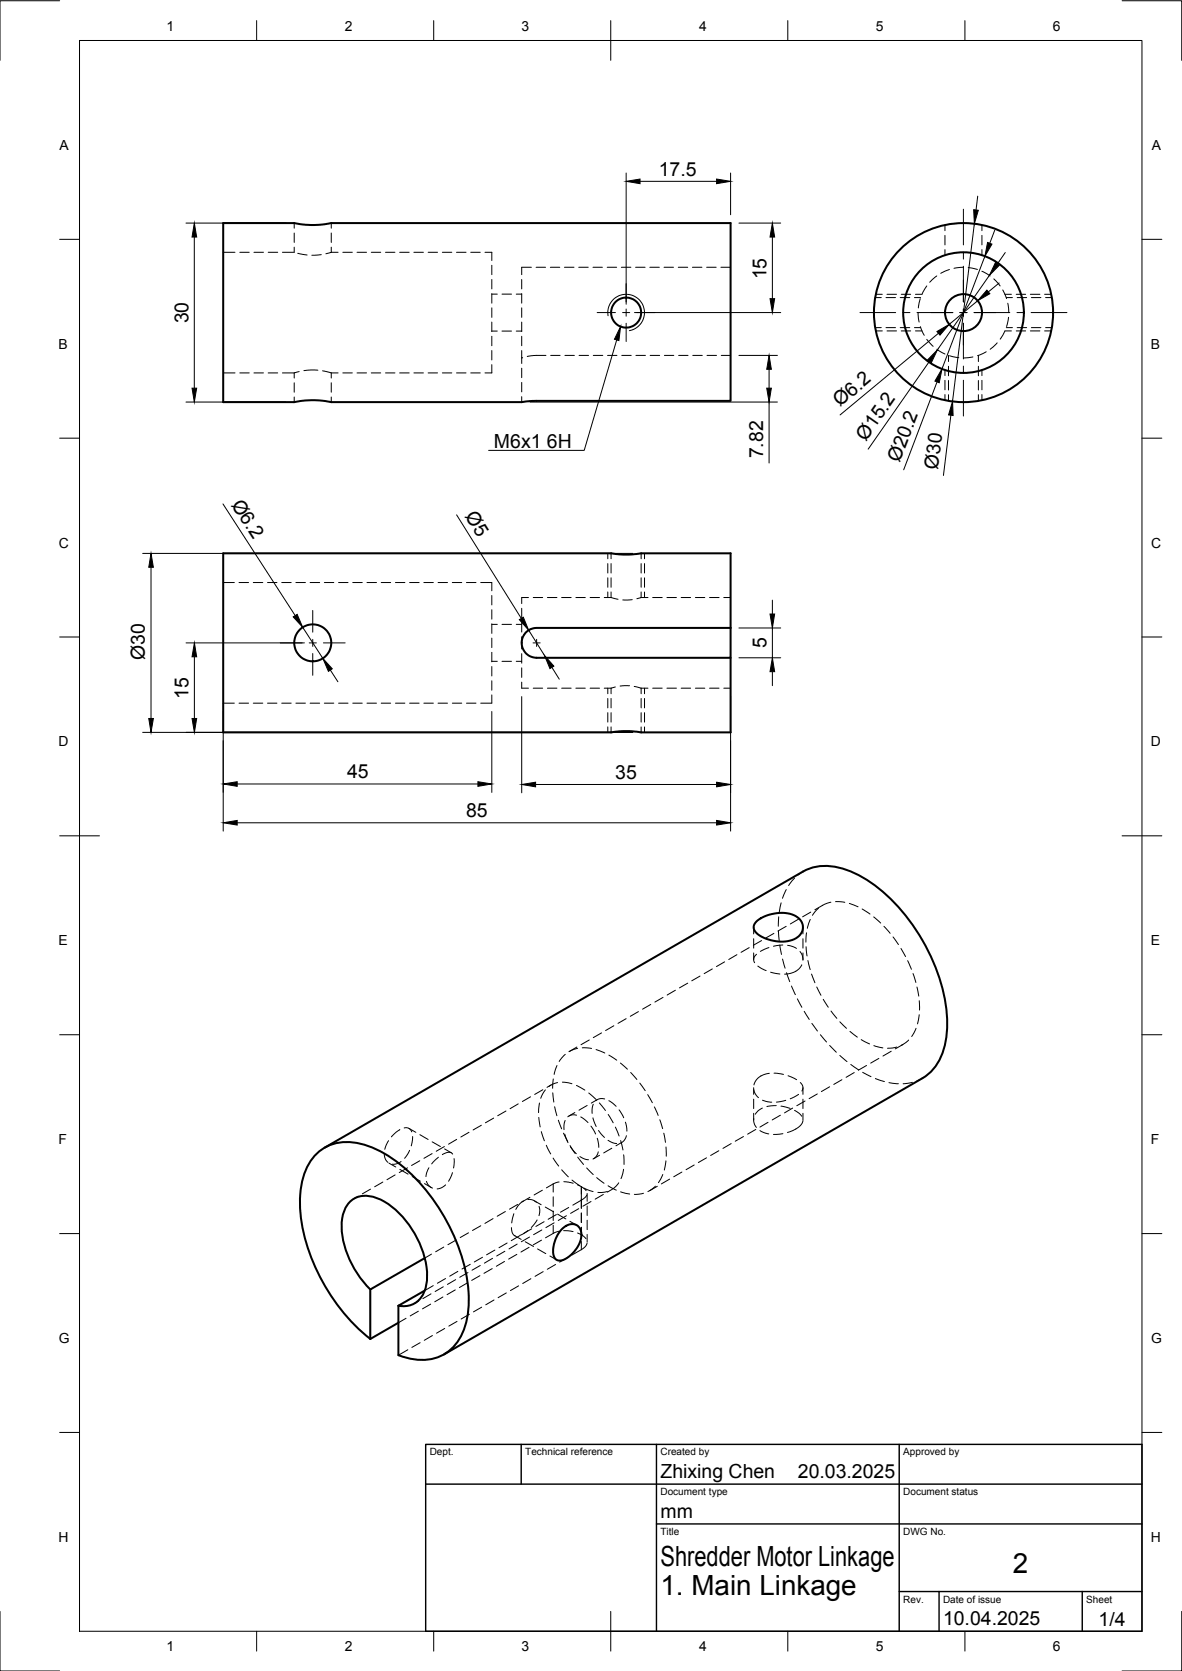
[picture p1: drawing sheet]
<svg xmlns="http://www.w3.org/2000/svg" width="297mm" height="420mm" viewBox="0 0 297 420" stroke-linecap="round" stroke-linejoin="round" font-family="sans-serif">
<!-- layer: Visible -->
<g fill="none" stroke="#000" stroke-width=".51">
<path d="M56.1 56.1h18a22.3 22.3 0 0 0 9.1 0h100.4v44.7h-49.1l-3.4 .3h-48.1a22.3 22.3 0 0 0-9.1 0h-17.8zM132.2 159a3.9 3.9 0 0 1 2.7-1.1h48.7v7.5h-48.7a3.8 3.8 0 0 1-3.5-2.3 3.8 3.8 0 0 1 .8-4.1zM183.6 157.9v-18.8h-22.5l-3 .3-4.5-.3h-97.5v45.1h97.5l3-.4 4.5 .4h22.5v-18.8M190.1 231.7a9.8 9.8 0 0 1 9.9-1.3 3.1 3.1 0 0 1 1.8 3 3.1 3.1 0 0 1-2.3 2.8 9.7 9.7 0 0 1-9.6-1.9 1.82 1.82 0 0 1 .2-2.6zM231.8 271.1l-120.2 69.5M231.8 271.1a13.3 13.3 0 0 0 6-10.1 40.1 40.1 0 0 0-6-24.5 40.1 40.1 0 0 0-18.2-17.5 13.3 13.3 0 0 0-11.8 .1l-120.2 69.5M106.7 316.3l-13.7 7.9v12.5M141.2 309a2.72 2.72 0 0 1 4.6 0 6.1 6.1 0 0 1-2.1 6.4 3.4 3.4 0 0 1-4 1.3 5.4 5.4 0 0 1 .2-5.7zM93.1 324.2a23.8 23.8 0 0 1-7.2-16.6 6.5 6.5 0 0 1 5.1-6.9 11.8 11.8 0 0 1 8.8 3.9 23.9 23.9 0 0 1 7.5 16.8 6.6 6.6 0 0 1-5 7l-2.2-.1M100.1 328.3v12.4a12.5 12.5 0 0 0 13.3-1.5 16.3 16.3 0 0 0 4.4-12.4 46.7 46.7 0 0 0-11.9-29 30.4 30.4 0 0 0-16.3-10.4 11 11 0 0 0-13 7.5 30.2 30.2 0 0 0 .8 19 49.2 49.2 0 0 0 15.7 22.8M100.1 332.6l-7.1 4.1M106.7 324.5l-6.6 3.8"/>
<circle cx="157.4" cy="78.6" r="3.8"/>
<circle cx="242.1" cy="78.6" r="22.5"/>
<circle cx="242.1" cy="78.6" r="15.2"/>
<circle cx="242.1" cy="78.6" r="4.6"/>
<circle cx="78.6" cy="161.6" r="4.6"/>
</g>
<!-- layer: Hidden -->
<g fill="none" stroke="#000" stroke-width=".25">
<path d="M73.9 56.1v1.3M73.9 58.6v2.4M83.2 56.1v1.3M83.2 58.6v2.4M237.5 56.6v1.4M237.5 59.2v2.4M246.8 56.6v1.4M246.8 59.2v2.4M56.1 63.4h3M60.3 63.4h2.3M63.8 63.4h2.4M67.4 63.4h2.4"/>
<path d="M73.9 62.1v1.3h-2.9M74.8 63.7l2.4 .4M80.7 64l-2.3 .2M83.2 63.4l-1.3 .4M83.2 62.1v1.3M83.2 63.4h1.8M86.1 63.4h2.4M89.7 63.4h2.4M93.3 63.4h2.4M96.9 63.4h2.4M100.4 63.4h2.4M104 63.4h2.4"/>
<path d="M107.6 63.4h2.4M111.2 63.4h2.3M114.7 63.4h2.4M118.3 63.4h2.4M121.9 63.4h1.7v2.1M123.6 77.4v2.4M123.6 73.8v2.4M123.6 70.3v2.3M123.6 66.7v2.4M123.6 74h1.4M126.2 74h2.3M129.7 74h1.4"/>
<path d="M131.1 77.4v2.4M131.1 73.8v2.4M131.1 70.3v2.3M133.5 67.2h-2.4v1.9M134.7 67.2h2.4M138.3 67.2h2.4M141.9 67.2h2.4M145.4 67.2h2.4M149 67.2h2.4M152.6 67.2h2.4M156.1 67.2h2.4M159.7 67.2h2.4"/>
<path d="M163.3 67.2h2.4M166.9 67.2h2.3M170.5 67.2h2.3M174 67.2h2.4M177.6 67.2h2.4M181.2 67.2h2.4M219.9 74.8h1.6M222.7 74.8h2.3M226.2 74.8h2.4M229.8 74.8h1.6M230.7 78.6l.3 2.4M231.3 75.1l-.5 2.3"/>
<path d="M232.9 71.9l-1.2 2.1M235.4 69.4l-1.8 1.6M237.5 62.8v1.4M238.6 67.8l-2.2 .9M242.1 67.2l-2.4 .3M243.3 67.3l2.3 .5M246.7 68.2l2.1 1.2M246.8 62.8v1.4M249.7 70.1l1.6 1.8M252 72.9l.9 2.2M252.9 74.8h1.5M253.3 76.2l.2 2.4"/>
<path d="M253.4 79.8l-.4 2.3M255.6 74.8h2.4M259.2 74.8h2.4M262.8 74.8h1.5M56.1 93.8h3M60.3 93.8h2.3M63.8 93.8h2.4M67.4 93.8h2.4M71 93.8h2.9M73.9 93.8v1.3M73.9 96.2v2.4M73.9 99.8v1.3"/>
<path d="M75.2 93.4l-1.3 .4M79.9 93.1l-3.5 .1M81.1 93.2l2.1 .6M83.2 93.8v1.3M83.2 96.2v2.4M83.2 99.8v1.3M83.2 93.8h1.8M86.1 93.8h2.4M89.7 93.8h2.4M93.3 93.8h2.4M96.9 93.8h2.4M100.4 93.8h2.4"/>
<path d="M104 93.8h2.4M107.6 93.8h2.4M111.2 93.8h2.3M114.7 93.8h2.4M118.3 93.8h2.4M123.6 91.7v2.1h-1.7M123.6 88.1v2.4M123.6 84.6v2.3M123.6 81v2.4M123.6 83.2h1.4M126.2 83.2h2.3M129.7 83.2h1.4"/>
<path d="M131.1 88.1v1.9M131.1 84.6v2.3M131.1 81v2.4M131.1 90v1.4M131.1 92.6v2.4M131.1 96.2v2.3M131.1 99.7v1.4M131.3 89.9l-.2 .1M137.2 89.4h-3.1l-1.6 .2M138.4 89.4h2.4M142 89.4h2.3M145.5 89.4h2.4"/>
<path d="M149.1 89.4h2.4M152.7 89.4h2.3M156.3 89.4h2.3M159.8 89.4h2.4M163.4 89.4h2.4M167 89.4h2.3M170.5 89.4h2.4M174.1 89.4h2.4M177.7 89.4h2.4M181.3 89.4h2.3M219.9 82.4h1.6M222.7 82.4h2.3"/>
<path d="M226.2 82.4h2.4M229.8 82.4h1.6M231.3 82.1l1 2.2M232.9 85.3l1.6 1.8M235.4 87.8l2.1 1.2M237.5 93v1.4M237.5 95.6v2.4M237.5 99.2v1.4M238.4 89.4v1.5M238.4 92.1v2.4M238.4 95.7v2.4M238.4 99.3v1.5"/>
<path d="M238.6 89.5l2.3 .4M244.5 89.7l-2.4 .3M245.9 89.4v1.5M245.9 92.1v2.4M245.9 95.7v2.4M245.9 99.3v1.5M246.8 93v1.4M246.8 95.6v2.4M246.8 99.2v1.4M247.8 88.5l-2.1 .9M250.6 86.2l-1.8 1.6M252.5 83.2l-1.1 2.1"/>
<path d="M252.9 82.4h1.5M255.6 82.4h2.4M259.2 82.4h2.4M262.8 82.4h1.5M153.6 139.1v1.4M161.1 139.1v1.4M56.1 146.5h2.8M60.1 146.5h2.4M63.6 146.5h2.4M67.2 146.5h2.4M70.8 146.5h2.4M74.4 146.5h2.4"/>
<path d="M77.9 146.5h2.4M81.5 146.5h2.4M85.1 146.5h2.4M88.6 146.5h2.4M92.2 146.5h2.4M95.8 146.5h2.4M99.4 146.5h2.3M102.9 146.5h2.4M106.5 146.5h2.4M110.1 146.5h2.4M113.7 146.5h2.3M117.2 146.5h2.4"/>
<path d="M120.8 146.5h2.8v2M123.6 156.9v2.4M123.6 153.3v2.4M123.6 149.7v2.4M123.6 157h1.4M126.2 157h2.3M129.7 157h1.4M131.1 156.5v2.4M131.1 153v2.3M132.8 150.2h-1.7v1.6M134 150.2h2.4M137.6 150.2h2.4"/>
<path d="M141.1 150.2h2.4M144.7 150.2h2.4M148.3 150.2h2.4M151.8 150.2h1.8M153.6 150.2l1.7 .5M153.6 141.7v2.4M153.6 145.3v2.4M153.6 148.8v1.4M158.9 150.8l-2.4 .1M161.1 150.2l-1.1 .3M161.1 141.7v2.4M161.1 145.3v2.4"/>
<path d="M161.1 148.8v1.4M161.1 150.2h1.7M164 150.2h2.4M167.6 150.2h2.4M171.2 150.2h2.3M174.8 150.2h2.3M178.3 150.2h2.4M181.9 150.2h1.7M56.1 176.8h2.8M60.1 176.8h2.4M63.6 176.8h2.4M67.2 176.8h2.4"/>
<path d="M70.8 176.8h2.4M74.4 176.8h2.4M77.9 176.8h2.4M81.5 176.8h2.4M85.1 176.8h2.4M88.6 176.8h2.4M92.2 176.8h2.4M95.8 176.8h2.4M99.4 176.8h2.3M102.9 176.8h2.4M106.5 176.8h2.4M110.1 176.8h2.4"/>
<path d="M113.7 176.8h2.3M117.2 176.8h2.4M123.6 174.7v2.1h-2.8M123.6 171.2v2.3M123.6 167.6v2.4M123.6 164v2.4M123.6 160.4v2.4M123.6 166.3h1.4M126.2 166.3h2.3M129.7 166.3h1.4M131.1 160.1v3.1M131.1 171.5v1.5h1.7"/>
<path d="M131.1 167.9v2.4M131.1 164.4v2.4M134 173h2.4M137.6 173h2.4M141.1 173h2.4M144.7 173h2.4M148.3 173h2.4M151.8 173h1.8M153.6 173v1.4M153.6 175.6v2.4M153.6 179.2v2.4M154.6 172.7l-1 .3"/>
<path d="M158.2 172.4l-2.4 .1M159.4 172.6l1.7 .4M161.1 173v1.4M161.1 175.6v2.4M161.1 179.2v2.4M161.1 173h1.7M164 173h2.4M167.6 173h2.4M171.2 173h2.3M174.8 173h2.3M178.3 173h2.4M181.9 173h1.7"/>
<path d="M153.6 182.8v1.4M161.1 182.8v1.4M201.8 219.1l-1.2 .9M188.3 238.3l-2.1 1.2M189.4 233.2v1.6M189.4 236v2.4M189.4 239.6v1.7M190.1 239.9l-.7 1.2 .2 1M191.4 236.5l-2.1 1.2M193.2 238.3l-2.1 .9M194.5 234.7l-2.1 1.2M195.6 234.1l.2 2.4"/>
<path d="M195.7 230.5l-.1 2.4M196 237.6l.4 2.4M196.3 227l-.5 2.3M196.7 237.6l-2.3 .3M197.6 232.9l-2.1 1.2M197.6 223.7l-1 2.2M197.9 237.7l2.3 .8M199.7 220.8l-1.5 1.9M200.7 231.1l-2.1 1.2M201 239.2l.6 1 .2 1.2M201.8 233.2v1.6M201.8 236v2.4"/>
<path d="M201.8 239.6v1.7M202.6 238l.2 2.4M202.7 234.5l-.2 2.4M203.6 231.2l-.7 2.2M203.8 229.3l-2.1 1.2M205.7 228.4l-1.5 1.7M206.7 227.6l-1.9 1.1M208.8 226.9l-2.2 .8M210 226.7l2.3 .2M213.4 227.2l2.2 .8M216.7 228.6l1.9 1.2M219.6 230.5l1.7 1.6"/>
<path d="M222.1 232.9l1.6 1.8M224.4 235.6l1.4 1.9M226.4 238.5l1.2 2M151.2 259.7l-2.1 1.2M154.3 257.9l-2.1 1.2M157.4 256.1l-2.1 1.2M160.4 254.4l-2 1.1M163.5 252.6l-2 1.1M166.6 250.8l-2 1.2M169.7 249l-2 1.2M172.8 247.2l-2 1.2M175.9 245.4l-2.1 1.2"/>
<path d="M179 243.6l-2 1.2M182.1 241.9l-2.1 1.1M185.2 240.1l-2.1 1.2M190.4 242.9l2.1 1.2M193.7 244.5l2.3 .4M196.7 241.2l.6 2.2M197.7 244.6l.8 2.2M198.9 247.9l1 2.2M200.4 251.2l1.1 2.1M201.5 242.6l-.7 1-.9 .7-1.3 .5-1.4 .1M202.1 254.3l1.3 2M203 241.5l.6 2.3"/>
<path d="M203.9 244.9l.9 2.2M204 257.3l1.4 1.9M205.3 248.2l1 2.1M206.9 251.3l1.3 2M208.8 254.2l1.5 1.9M211.1 256.9l1.6 1.7M213.6 259.4l1.9 1.4M228.1 241.6l.9 2.1M229.4 244.8l.8 2.2M230.2 258.6l-1.1 2M230.4 248.2l.5 2.3M231 255.1l-.4 2.4"/>
<path d="M231 251.6l.1 2.4M127.1 279.4l-2 1.1M130.2 277.6l-2 1.2M133.3 275.8l-2 1.2M135.6 277.3l-.3 2.5M136.4 274l-2 1.2M137.1 274l-1.2 2.2M138.5 272.8l-1 .6M138.9 274.8l.3 2.3M139 271.3l-.1 2.3M139.4 278.3l.6 2.2M140 267.9l-.7 2.3"/>
<path d="M140.1 272.2l-1.4 .5-.8 .5M141.3 272.1l2.4 .4M142 265.1l-1.5 1.8M144.5 279.7l-1.5 .9M144.9 272.9l2.1 1.2M145 263.3l-1.9 1.1M145.2 263.6l-2.2 .8M146.3 263.5l2.4 .1M147.6 278l-2.1 1.1M148 274.8l1.8 1.6M148.1 261.5l-2.1 1.2M149.1 277.7l-.3 1.1v1.2"/>
<path d="M149.8 263.9l2.2 .9M150.1 276.5l-1.5 .9M150.6 277.3l1.5 1.9M152 276.3l-1-.1-1.2 .5M153 276.8l1.8 1.4M153 265.3l2 1.3M155.6 279.1l1.1 2M155.9 267.3l1.8 1.5M158.5 269.7l1.5 1.7M160.8 272.3l1.3 1.9M162.8 275.2l1.1 2.1M164.4 278.3l1 2.2"/>
<path d="M189.4 273.5v1.7M189.4 276.4v2.3M189.4 279.9v1.7M189.4 274l.3 .9 .9 1.1M191.6 278.6l-1.1 .7-.7 .9M191.6 276.6l2.3 .5M193.3 269.9l-1.4 .3-1 .5-.8 .8-.6 1.3M194.5 269.8l2.4 .4M195.1 278l-2.4 .2M196.3 278.1l2.3 .6M197.5 276.7l-2.4 .4M198 270.5l2.2 1"/>
<path d="M199.2 278.6l-2.1 1.2M199.7 279.2l1.1 .7 .7 .8M200.7 275.2l-2.1 1.1M201.1 272.2l.7 1.1-.3 1M201.8 273.5v1.7M201.8 276.4v2.3M201.8 279.9v1.7M202.3 276.8l-2.1 1.2M205.4 275.1l-2.1 1.1M206.2 260.2l1.5 1.8M208.5 262.9l1.7 1.7M208.5 273.3l-2.1 1.2"/>
<path d="M211.1 265.4l1.8 1.5M211.6 271.5l-2.1 1.2M213.8 267.7l2 1.3M214.7 269.7l-2.1 1.2M216.4 261.4l2.1 1.1M216.8 269.6l2.1 1.1M217.8 267.9l-2.1 1.2M219.6 262.9l2.3 .6M220 271.2l2.2 .7M220.9 266.1l-2.1 1.2M223.4 272.2l2.4 .3M224 264.3l-2.1 1.2"/>
<path d="M225.4 263.3l-2.4 .3M226.9 262.6l-1.9 1.1M228.3 261.5l-1.8 1.4M229.3 272.1l-2.4 .4M231.8 271.1l-1.4 .7M93.1 299l-2 1.2M96.2 297.2l-2.1 1.2M96.6 290.2l.2 1.2 .7 .9M97.6 286.8l-.9 2.2M97.7 292.5l1.8 .9M99.3 295.4l-2.1 1.2M100.5 284.1l-1 .6-1.1 1.2"/>
<path d="M100.5 294l2.1 1.2M100.8 292.1l-1 .5-1.2 .1M101.6 283.6l.6-.1 .6 .3 .7 .8M102.4 293.6l-2.1 1.2M102.8 283.7l1.7 1M102.9 289.2l-1.2 2.1M103.6 295.8l2 1.2M103.7 285.8l-.3 2.3M105.5 291.9l-2.1 1.2M105.5 285.3l2.1 1.2M106.7 297.6l1.7 1M107.2 297l.5 1 1 .7"/>
<path d="M107.8 293.6l-.6 1.3-.2 .9M108.6 290.1l-2.1 1.2M108.6 287.1l2.1 1.2M110.2 291l-1.7 1.7M111.7 288.3l-2.1 1.2M111.7 288.9l1.7 1M112 297.9l-1.1 .8-1 .2M113.7 294.9l-1 2.1M113.7 290.2l-.3-.4-.7-.1-1.5 .6M114.1 291.3l-.1 2.4M114.8 286.5l-2.1 1.2M117.9 284.7l-2.1 1.2"/>
<path d="M121 282.9l-2.1 1.2M124.1 281.1l-2.1 1.2M135.4 281l.3 2.4M136 284.5l.8 2.4M136.3 299.3l-2.1 1.2M137.3 288l1.1 2.2M139 291.2l1.4 2M140.3 281.7l.8 2.1M140.5 297.2l-1.2 .4-2 1.1M141.2 294.1l1.6 1.8M141.6 284.9l1.1 2.1M141.7 297.1l2.3 .4"/>
<path d="M141.9 285.2l.8 2.1M142 281.7l-.3 1.2v1.1M143.3 288l1.2 2M143.3 288.3l1.5 1.8M143.7 296.7l2 1.5M144.9 280.4l-1-.1-1.2 .5M145.1 297.9l1.2 .6 1 .9M145.2 291l1.4 1.8M145.7 290.8l1.2 .6 1 .2M145.9 280.8l1.9 1.5M146.8 298.7l2.2 .9M147.4 293.7l1.7 1.6"/>
<path d="M148.5 283.1l1.2 2M149 281.1l.8 2.2M149.9 296.1l1.9 1.4M150.1 286.2l.4 2.3M150.3 289.6l-.5 1.3-.8 .5M150.4 284.2l1.5 1.8M150.7 290.5l-1.5 .8M152.6 299.6l-1.4 .2h-1M152.8 286.7l1.1 .6 1.1 .2M152.8 298.2l2.1 1.1M152.8 280.2l1.3 2.1M153.7 299.1l-1 .6"/>
<path d="M153.8 288.7l-2.1 1.2M154.6 283.4l1 2.2M155.5 297.4l-.7 .9-1 .8M156 299.7l2.2 .5M156 286.8l.5 2.4M156.3 287.3l-1.5 .8M156.7 294l-.6 2.4M156.7 290.4l.1 2.4M157.2 282.2l.3 2.2M157.4 285.6l-.6 1.2-.7 .5M164.7 298.3l-1.9 1.3M165.2 298.3l-1.9 1.1"/>
<path d="M165.8 281.6l.7 2.2M166.6 295.3l-1.1 2.1M166.8 284.9l.4 2.3M167.3 291.9l-.4 2.3M167.4 288.4v2.3M168.3 296.5l-2.1 1.2M171.4 294.7l-2.1 1.2M174.5 292.9l-2.1 1.2M177.5 291.1l-2 1.2M180.6 289.3l-2 1.2M183.7 287.5l-2 1.3M186.8 285.8l-2 1.2"/>
<path d="M189.4 281.3l.1 1.1 .6 1.1M189.9 284l-2 1.2M191 284.3l2.2 .8M193 282.2l-2 1.2M196.1 280.4l-2 1.2M196.7 285.1l-2.3 .1M201.8 281.8l-.3 .7-.8 .9-1.4 .8-1.4 .6M90 300.8l-1 .6M108.4 315.3l-1.7 1M111.5 313.6l-2 1.1M114.6 311.8l-2 1.2M115.1 319.7l-2.1 1.2"/>
<path d="M117.6 320l-2.1 1.2M117.7 310l-2 1.2M118.2 317.9l-2.1 1.2M120.7 318.2l-2.1 1.2M120.8 308.2l-2.1 1.2M121.3 316.1l-2.1 1.2M123.7 319l-2.1 1.2M123.8 316.4l-2.1 1.2M123.9 306.4l-2 1.2M124.4 314.3l-2.1 1.2M126.8 317.2l-2.1 1.2M126.9 314.6l-2.1 1.2"/>
<path d="M127 304.6l-2.1 1.2M127.4 312.5l-2 1.2M128.5 308.7l.3 1.3 .6 .7M129.1 305.2l-.5 2.3M129.3 310.7l1.7 .9M129.9 315.4l-2.1 1.2M130 312.8l-2.1 1.2M130.1 302.9l-2.1 1.1M130.5 310.7l-2 1.3M131.5 302l-1 .8-.9 1.3M131.5 302h.1M132 312.2l2.1 1.2"/>
<path d="M132.6 301.6l1.2 .1 1 .6M132.7 309.4l-2.1 1.2M133 313.6l-2.1 1.2M133.1 311l-2.1 1.2M133.2 301.1l-2.1 1.1M133.6 309l-2 1.2M134.3 301.9l1.7 1M135 306.7l-1.5 1.9M135.1 314l2.1 1.2M135.5 303.3l.2 1.2-.3 1.2M136.1 311.8l-2.1 1.2M136.2 309.3l-2.1 1.2"/>
<path d="M136.5 319.7l-2 1.2M136.7 307.2l-2 1.2M137 303.5l2.1 1.2M138.2 315.8l1.7 1M139.3 307.5l-2.1 1.2M139.6 317.9l-2.1 1.3M139.8 305.4l-2 1.2M140.1 305.3l2.1 1.2M140.5 309.6l-1.2 .4-2.2 1.2M141.6 309.4l2.4 .3M142.3 305.7l-2 1.2M142.7 316.2l-2.1 1.2"/>
<path d="M142.9 303.6l-2.1 1.2M143.2 307.1l1.7 1M145.1 310l1 .5M145.4 303.9l-2 1.2M146.1 310.5l1.2 1M146.1 310.5h.1M147.5 300.5l-.8 .9-2.7 1.6M147.5 312.6l-.4 .8-.6 .6-2.8 1.6M147.6 300.1v1.9M147.6 303.2v2.4M147.6 306.8v2.4M147.6 310.4v1.9"/>
<path d="M148.5 302.1l-2 1.2M151.6 300.3l-2 1.2M161.7 300l-2.3 .3M102 331.5l-1.9 1.1M102.5 339.4l-2.4 1.4M105.1 329.7l-2 1.2M105.2 327.1l-1 .6M105.6 337.6l-2.1 1.2M108.2 327.9l-2 1.2M108.3 325.3l-2 1.2M108.7 335.8l-2.1 1.2M108.9 323.3l-2.2 1.2"/>
<path d="M111.3 326.1l-2 1.2M111.4 323.6l-2.1 1.1M111.8 334l-2.1 1.2M112 321.5l-2.1 1.2M114.4 324.3l-2 1.2M114.5 321.8l-2.1 1.2M114.9 332.3l-2.1 1.1M117.5 322.5l-2.1 1.2M118 330.5l-2.1 1.2M120.6 320.8l-2.1 1.1M121.1 328.7l-2.1 1.2M124.1 326.9l-2 1.2"/>
<path d="M127.2 325.1l-2 1.2M130.3 323.3l-2 1.2M133.4 321.5l-2 1.2"/>
</g>
<!-- layer: Visible Narrow -->
<path d="M152.8 79.4a4.6 4.6 0 0 1 3.7-5.3 4.6 4.6 0 0 1 5.4 3.7 4.6 4.6 0 0 1-3.7 5.3" fill="none" stroke="#000" stroke-width=".25"/>
<!-- layer: Hidden Narrow -->
<g fill="none" stroke="#000" stroke-width=".25">
<path d="M220.1 74h1.6M222.9 74h2.4M226.5 74h2.4M230.1 74h1.6M252.5 74h1.7M255.4 74h2.3M258.9 74h2.4M262.5 74h1.6M220.1 83.2h1.6M222.9 83.2h2.4M226.5 83.2h2.4M230.1 83.2h1.6"/>
<path d="M252.5 83.2h1.7M255.4 83.2h2.3M258.9 83.2h2.4M262.5 83.2h1.6M152.7 139.1v1.4M162 139.1v1.4M152.7 141.7v2.4M152.7 145.3v2.4M152.7 148.8v1.4M162 141.7v2.4M162 145.3v2.4M162 148.8v1.4"/>
<path d="M152.7 173v1.4M152.7 175.6v2.4M152.7 179.2v2.4M162 173v1.4M162 175.6v2.4M162 179.2v2.4M152.7 182.8v1.4M162 182.8v1.4M139 297.7v2M146.1 298.4v5.4M139 300.9v2.4M139 304.5v2.4"/>
<path d="M139 308.1v2M146.1 305v2.4M146.1 308.6v2.4M146.1 312.2v2"/>
</g>
<!-- layer: BORDER -->
<g fill="none" stroke="#000" stroke-width=".25">
<path d="M15 .2h-15v15M20 10.2h267v400h-267zM64.5 5.2v5M109 5.2v5M153.5 5.2v10M198 5.2v5M242.5 5.2v5M282 .2h15v15M15 60.2h5M287 60.2h5M15 110.2h5M287 110.2h5"/>
<path d="M15 160.2h5M287 160.2h5M15 210.2h10M282 210.2h10M15 260.2h5M287 260.2h5M15 310.2h5M287 310.2h5M15 360.2h5M287 360.2h5M0 405.2v15h15M64.5 410.2v5"/>
<path d="M109 410.2v5M153.5 405.2v10M198 410.2v5M242.5 410.2v5M297 405.2v15h-15"/>
</g>
<!-- layer: TITLEBLOCK -->
<path d="M107 363.2h180v47h-180zM107 373.2h180M131 363.2v10M165 363.2v47M226 363.2v47M165 383.2h122M226 400.2h61M236 400.2v10M272 400.2v10" fill="none" stroke="#000" stroke-width=".36"/>
<!-- layer: FD_Dimensions -->
<g fill="none" stroke="#000" stroke-width=".25">
<path d="M46.7 56.1h25.1M48.8 59.6v38M157.4 43.5v33M160.8 45.6h19.3M183.6 43.5v10.5M185.7 56.1h10.5M194.1 59.6v15.5M244.9 56.3l-5.5 44.6M245.7 49.3l-.4 3.5M250 57.9l-1.3 3.3M159.4 78.6h36.8M245.7 75.6l-7.2 6"/>
<path d="M247.5 64.4l-10.8 28.4M248.6 69.3l-13 18.6M251.1 71.2l-2.7 2.2M252.6 63.5l-2 2.9M185.7 89.4h9.7M193.3 92.9v4.7M233.6 90.8l-15.4 22.1M235.5 96l-8.4 22.1M235.8 83.8l-24.7 20.5M46.7 101.1h25.1M133.2 101.1h62.2M193.3 101.1v15.3"/>
<path d="M239 104.4l-1.9 15.1M35.9 139.1h123.1M56 126.7l18.2 28.1M114.7 129.5l16.3 26M38 142.6v38.1M76.1 157.7l5 7.8M132.9 158.5l3.9 6.3M134.9 157.9a3.8 3.8 0 0 0-3.2 1.7M185.7 157.9h10.5M194.1 150.9v3.5M194.1 157.9v7.5M46.8 161.6h29.7"/>
<path d="M48.9 165.1v15.6M56.1 178.9v30.1M83 168.5l1.9 2.9M123.6 178.9v20.3M131.1 175.2v24.1M138.7 167.8l1.8 3M183.6 175.2v33.8M185.7 165.4h10.5M194.1 168.9v3.5M35.9 184.2h123.1M59.6 197.1h60.5M134.6 197.3h45.5"/>
<path d="M59.6 206.9h120.5"/>
</g>
<g fill="#000" stroke="#000" stroke-width=".25">
<path d="M48.8 56.1l.6 3.5h-1.1zM157.4 45.6l3.4-.6v1.2zM180.1 45l3.5 .6-3.5 .6zM194.1 56.1l.6 3.5h-1.2zM244.7 52.7l1.2 .2-1 3.4zM193.5 75.1h1.2l-.6 3.5zM248 72.9l.8 1-3.1 1.7zM248.2 61l1.1 .4-1.8 3zM250.1 66l1 .7-2.5 2.6zM48.3 97.6h1.1l-.6 3.5zM193.3 89.4l.5 3.5h-1.1zM192.7 97.6h1.1l-.5 3.5z"/>
<path d="M235.6 87.9l-1.5 3.3-1-.7zM236.7 92.8l-.7 3.4-1.1-.4zM235.5 83.4l3-1.8-2.3 2.7zM239.4 100.9l.1 3.6-1.1-.2zM38 139.1l.5 3.5h-1.1zM73.7 155.1l1-.6 1.4 3.2zM130.5 155.8l1-.6 1.4 3.3zM193.5 154.4h1.2l-.6 3.5zM48.9 161.6l.5 3.5h-1.1zM81.1 165.5l2.4 2.7-1 .6zM136.8 164.8l2.4 2.7-1 .6zM194.1 165.4l.6 3.5h-1.2z"/>
<path d="M37.4 180.7h1.1l-.5 3.5zM48.3 180.7h1.1l-.5 3.5zM56.1 197.1l3.5-.5v1.1zM120.1 196.6l3.5 .5-3.5 .6zM131.1 197.3l3.5-.6v1.1zM180.1 196.7l3.5 .6-3.5 .5zM56.1 206.9l3.5-.6v1.2zM180.1 206.3l3.5 .6-3.5 .6z"/>
</g>
<!-- layer: Smart Centers -->
<g fill="none" stroke="#000" stroke-width=".25">
<path d="M242.1 52.6v9M150.1 78.6h4.6M156.5 78.6h1.7M157.4 71.3v4.6M157.4 77.7v1.8M160 78.6h4.6M216.1 78.6h9M226.9 78.6h1.8M230.4 78.6h9M241.2 78.6h1.8M242.1 63.4v1.8M242.1 67v8.9"/>
<path d="M242.1 77.7v1.8M244.8 78.6h9M255.6 78.6h1.7M259.1 78.6h9M157.4 81.3v4.6M242.1 81.3v9M242.1 92.1v1.7M242.1 95.6v9M78.6 153.5v5.5M70.4 161.6h5.5M77.7 161.6h1.8M78.6 160.8v1.7"/>
<path d="M78.6 164.3v5.5M81.3 161.6h5.4M134 161.6h1.7M134.9 160.8v1.7"/>
</g>
<!-- layer: Hole Notes -->
<path d="M156 82.1l-.5 3.5-1.1-.3z" fill="#000" stroke="#000" stroke-width=".25"/>
<path d="M155 85.5l-8.2 27.7h-24" fill="none" stroke="#000" stroke-width=".25"/>
<g font-size="7">
<text x="166" y="393.7">Shredder Motor Linkage</text>
<text x="254.5" y="395.4">2</text>
<text x="166" y="401.2">1. Main Linkage</text>
</g>
<g font-size="4.9">
<text x="165.5" y="44.1">17.5</text>
<text x="192.6" y="70.2" transform="rotate(-90 192.6 70.2)">15</text>
<text x="47.4" y="81.3" transform="rotate(-90 47.4 81.3)">30</text>
<text x="211.1" y="102.4" transform="rotate(-40 211.1 102.4)">Ø6.2</text>
<text x="124.1" y="112.5">M6x1</text>
<text x="137.5" y="112.5">6H</text>
<text x="217.6" y="111.1" transform="rotate(-55 217.6 111.1)">Ø15.2</text>
<text x="191.8" y="115.3" transform="rotate(-90 191.8 115.3)">7.82</text>
<text x="226.1" y="116.5" transform="rotate(-69 226.1 116.5)">Ø20.2</text>
<text x="235.7" y="118.2" transform="rotate(-83 235.7 118.2)">Ø30</text>
<text x="58" y="126.9" transform="rotate(57 58 126.9)">Ø6.2</text>
<text x="116.7" y="129.7" transform="rotate(58 116.7 129.7)">Ø5</text>
<text x="36.4" y="166" transform="rotate(-90 36.4 166)">Ø30</text>
<text x="192.6" y="163" transform="rotate(-90 192.6 163)">5</text>
<text x="47.4" y="175.8" transform="rotate(-90 47.4 175.8)">15</text>
<text x="87.2" y="195.7">45</text>
<text x="154.6" y="195.8">35</text>
<text x="117.1" y="205.4">85</text>
<text x="166" y="371.7">Zhixing Chen</text>
<text x="200.5" y="371.7">20.03.2025</text>
<text x="166" y="381.7">mm</text>
<text x="237" y="408.7">10.04.2025</text>
<text x="276.1" y="408.8">1/4</text>
</g>
<g font-size="3.5">
<text x="41.9" y="7.7">1</text>
<text x="86.6" y="7.7">2</text>
<text x="131.1" y="7.7">3</text>
<text x="175.7" y="7.7">4</text>
<text x="220.1" y="7.7">5</text>
<text x="264.6" y="7.7">6</text>
<text x="15" y="37.7">A</text>
<text x="289.5" y="37.7">A</text>
<text x="14.7" y="87.7">B</text>
<text x="289.2" y="87.7">B</text>
<text x="14.8" y="137.7">C</text>
<text x="289.3" y="137.7">C</text>
<text x="14.7" y="187.7">D</text>
<text x="289.2" y="187.7">D</text>
<text x="14.7" y="237.7">E</text>
<text x="289.2" y="237.7">E</text>
<text x="14.7" y="287.7">F</text>
<text x="289.2" y="287.7">F</text>
<text x="14.8" y="337.7">G</text>
<text x="289.3" y="337.7">G</text>
<text x="14.7" y="387.7">H</text>
<text x="289.2" y="387.7">H</text>
<text x="41.9" y="415.2">1</text>
<text x="86.6" y="415.2">2</text>
<text x="131.1" y="415.2">3</text>
<text x="175.7" y="415.2">4</text>
<text x="220.1" y="415.2">5</text>
<text x="264.6" y="415.2">6</text>
</g>
<g font-size="2.5">
<text x="108" y="366">Dept.</text>
<text x="132" y="366">Technical reference</text>
<text x="166" y="366">Created by</text>
<text x="227" y="366">Approved by</text>
<text x="166" y="376">Document type</text>
<text x="227" y="376">Document status</text>
<text x="166" y="386">Title</text>
<text x="227" y="386">DWG No.</text>
<text x="227" y="403">Rev.</text>
<text x="237" y="403">Date of issue</text>
<text x="273" y="403">Sheet</text>
</g>
</svg>
